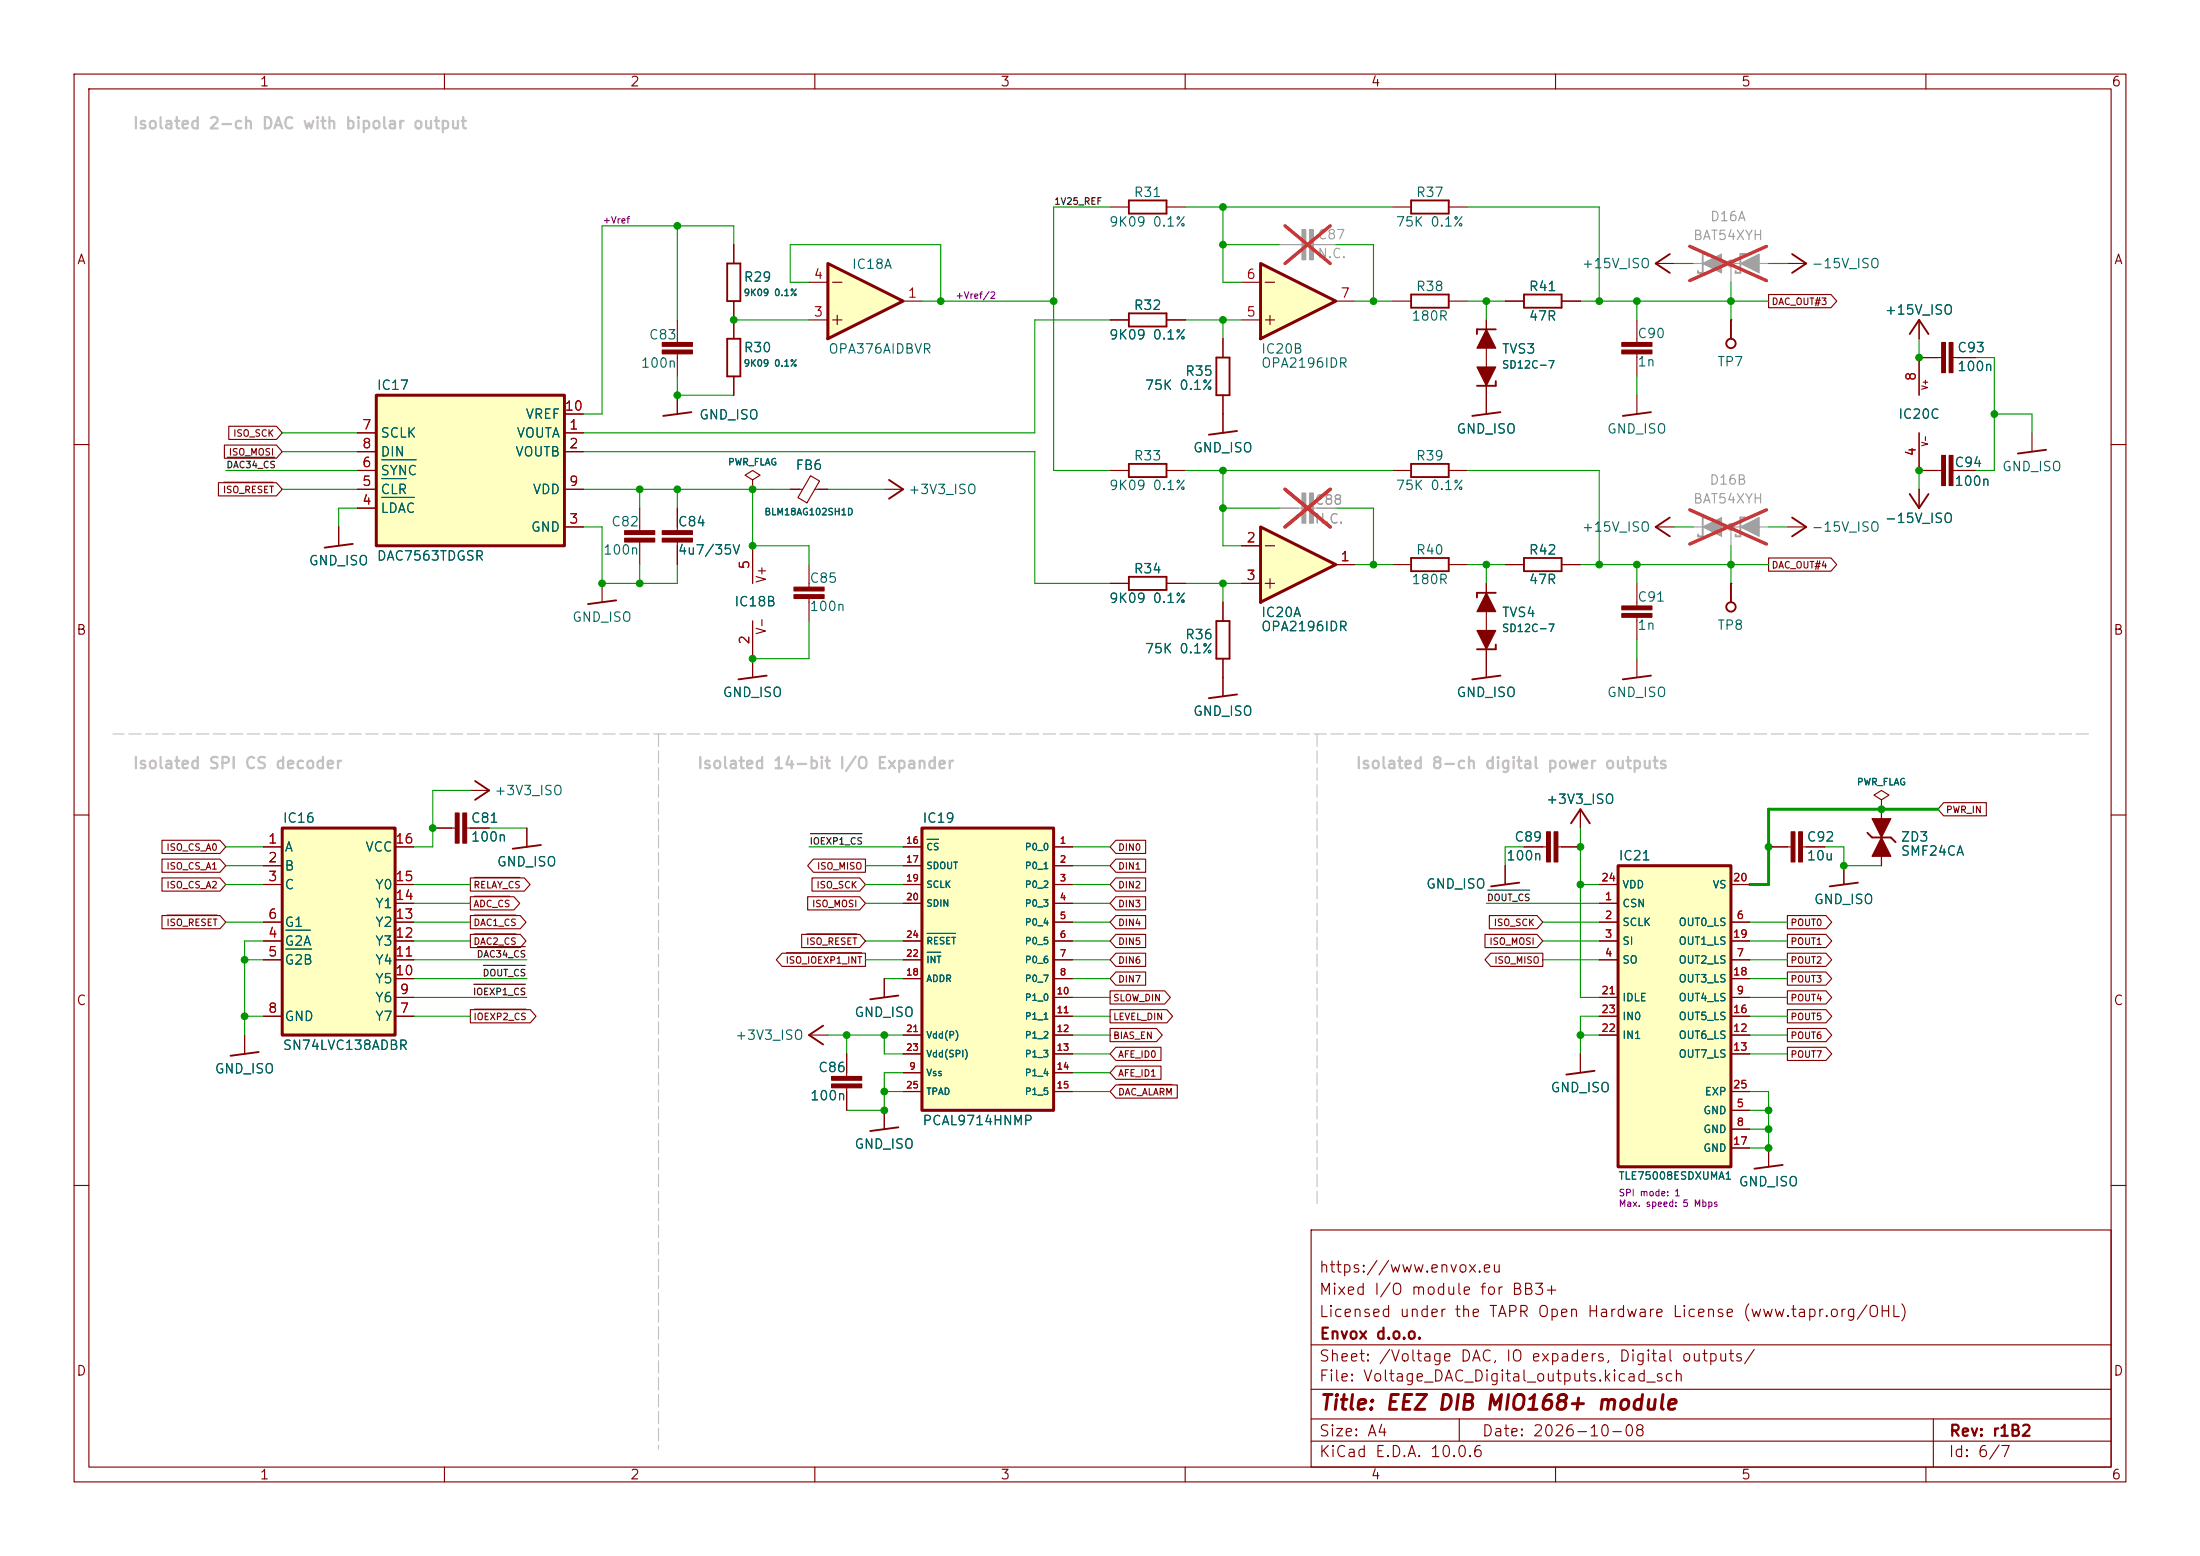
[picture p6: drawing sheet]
<svg xmlns="http://www.w3.org/2000/svg" width="297mm" height="210mm" viewBox="0 0 297 210" stroke-linecap="round" stroke-linejoin="round" font-family="sans-serif">
<g fill="none" stroke="#840000" stroke-width=".15">
<path d="M10 10h277v190h-277zM12 12h273v186h-273zM60 10v2M110 10v2M160 10v2M210 10v2M260 10v2M99.1 33v2.6M91.4 43.2v3M91.4 47.8v3M91.4 53.3v2.6M99.1 40.6v5.1"/>
<path d="M99.1 50.8v2.5M10 60h2M45.7 71.1v2.6M86.4 68.6v3M86.4 73.2v3M91.4 68.6v3M91.4 73.2v3M101.6 64.8l1-.7-1-.6-1 .6 1 .7v1.2M101.6 66h.1M101.6 73.7v5M106.7 66h1.6M109.2 76.2v3"/>
<path d="M109.4 64.2l1.2 .7-1.7 3-1.2-.7zM110 66h1.8M119.4 66h2.5M149.9 78.7h2.5M157.5 78.7h2.5M285 60h2M101.6 83.8v7.6M109.2 80.8v3M10 110h2M71.1 111.8v2.5M203.2 116.8v2.6M285 110h2"/>
<path d="M109.2 139.7h2.6M119.4 132.1v2.5M114.3 142.2v3.1M114.3 146.8v3.1M119.4 149.9v2.5M10 160h2M177 166h108v32h-108zM285 160h2M60 198v2M110 198v2M160 198v2M177 194.5h108"/>
<path d="M177 191.5h108M177 187.5h108M177 181.5h108M197 191.5v3M210 198v2M260 198v2M261 191.5v6.5"/>
</g>
<path d="M98.2 35.6h1.7v5h-1.7zM93.3 55.6l-3.8 .5M98.2 45.7h1.7v5.1h-1.7zM47.6 73.4l-3.8 .5M120 64.8l1.9 1.2-1.9 1.3M152.4 77.9h5.1v1.7h-5.1zM103.5 91.2l-3.8 .5M73 114l-3.8 .6M205.1 119.1l-3.8 .5M111.1 138.4l-1.9 1.3 1.9 1.3M121.3 134.4l-3.8 .5M121.3 152.1l-3.8 .6" fill="none" stroke="#840000" stroke-width=".25"/>
<g fill="#840000" stroke="#840000" stroke-width=".15">
<path d="M107.2 79.2h4.1v.6h-4.1z"/>
<path d="M107.2 80.3h4.1v.5h-4.1z"/>
<path d="M84.3 71.6h4.1v.5h-4.1z"/>
<path d="M84.3 72.6h4.1v.6h-4.1z"/>
<path d="M89.4 72.6h4.1v.6h-4.1z"/>
<path d="M89.4 71.6h4.1v.5h-4.1z"/>
<path d="M89.4 47.2h4.1v.6h-4.1z"/>
<path d="M89.4 46.2h4.1v.5h-4.1z"/>
<path d="M112.3 145.3h4v.5h-4z"/>
<path d="M112.3 146.3h4v.5h-4z"/>
</g>
<path d="M50.8 53.3h25.4v20.4h-25.4z" fill="#ffffc2"/>
<path d="M50.8 53.3h25.4v20.4h-25.4z" fill="none" stroke="#840000" stroke-width=".41"/>
<path d="M48.3 58.4h2.5M76.2 58.4h2.5M76.2 55.9h2.5M48.3 61h2.5M48.3 68.6h2.5M48.3 66h2.5M48.3 63.5h2.5M76.2 61h2.5M76.2 71.1h2.5M76.2 66h2.5M81.3 78.7v2.6M33 139.7v2.5" fill="none" stroke="#840000" stroke-width=".15"/>
<path d="M51.5 67.1h4.4M51.5 64.6h3.3M51.5 62.1h4.7" fill="none" stroke="#006464" stroke-width=".15"/>
<path d="M83.2 81l-3.8 .5M34.9 142l-3.8 .5" fill="none" stroke="#840000" stroke-width=".25"/>
<path d="M38.1 111.8h15.2v27.9h-15.2z" fill="#ffffc2"/>
<path d="M38.1 111.8h15.2v27.9h-15.2z" fill="none" stroke="#840000" stroke-width=".41"/>
<g fill="none" stroke="#840000" stroke-width=".15">
<path d="M35.6 114.3h2.5M35.6 116.8h2.5M35.6 119.4h2.5M53.3 114.3h2.6M53.3 119.4h2.6M58.4 111.8h3.1M63 111.8h3M63.5 106.7h2.5M35.6 127h2.5M35.6 129.5h2.5M35.6 124.5h2.5M35.6 137.2h2.5"/>
<path d="M53.3 127h2.6M53.3 129.5h2.6M53.3 124.5h2.6M53.3 137.2h2.6M53.3 134.6h2.6M53.3 132.1h2.6M53.3 121.9h2.6"/>
</g>
<path d="M38.6 125.6h3.3M38.6 128.1h3.5" fill="none" stroke="#006464" stroke-width=".15"/>
<g fill="#840000" stroke="#840000" stroke-width=".15">
<path d="M61.5 109.7h.5v4.1h-.5z"/>
<path d="M62.5 109.7h.5v4.1h-.5z"/>
</g>
<path d="M64.1 105.4l1.9 1.3-1.9 1.3" fill="none" stroke="#840000" stroke-width=".25"/>
<path d="M124.5 111.8h17.7v38.1h-17.7z" fill="#ffffc2"/>
<path d="M124.5 111.8h17.7v38.1h-17.7z" fill="none" stroke="#840000" stroke-width=".41"/>
<g fill="none" stroke="#840000" stroke-width=".15">
<path d="M149.9 27.9h2.5M157.5 27.9h2.5M223.5 35.6h2.6M149.9 43.2h2.5M157.5 43.2h2.5M165.1 45.7v2.6M165.1 53.3v5.1M200.7 43.2v12.7M203.2 40.6h2.5M210.8 40.6h2.6M221 43.2v3M221 47.8v3"/>
<path d="M221 53.3v2.6M233.7 43.2h.1M149.9 63.5h2.5M157.5 63.5h2.5M200.7 78.7v12.7M203.2 76.2h2.5M210.8 76.2h2.6M223.5 71.1h2.6M165.1 81.3v2.5M165.1 88.9v5.1M121.9 114.3h2.6M121.9 116.8h2.6"/>
<path d="M121.9 119.4h2.6M142.2 114.3h2.6M142.2 116.8h2.6M142.2 119.4h2.6M238.8 114.3h3M243.3 114.3h3.1M248.9 116.8v2.6M254 108l1-.7-1-.6-1 .6 1 .7v1.2M254 109.2h.1M254 109.2v1.3M254 115.6v1.2M121.9 121.9h2.6"/>
<path d="M121.9 127h2.6M121.9 129.5h2.6M121.9 132.1h2.6M121.9 139.7h2.6M142.2 121.9h2.6M142.2 124.5h2.6M142.2 127h2.6M142.2 129.5h2.6M142.2 132.1h2.6M142.2 134.6h2.6M142.2 137.2h2.6M142.2 139.7h2.6"/>
<path d="M121.9 144.8h2.6M121.9 142.2h2.6M121.9 147.3h2.6M142.2 144.8h2.6M142.2 142.2h2.6M142.2 147.3h2.6"/>
</g>
<path d="M125.2 113.3h1.5M125.2 128.5h1.8M125.2 126h3.8" fill="none" stroke="#006464" stroke-width=".15"/>
<g fill="none" stroke="#840000" stroke-width=".25">
<path d="M152.4 27.1h5.1v1.7h-5.1zM205.7 39.8h5.1v1.7h-5.1zM225.4 34.3l-1.9 1.3 1.9 1.2M152.4 42.3h5.1v1.8h-5.1zM164.2 48.3h1.8v5h-1.8zM167 58.2l-3.8 .5M201.9 51.4v.7h-2.5M201.9 44.5h-2.5v.6M202.6 55.6l-3.8 .5M222.9 55.6l-3.8 .5M233.7 43.2v2.5M152.4 62.6h5.1v1.8h-5.1z"/>
<path d="M205.7 75.3h5.1v1.8h-5.1zM225.4 69.9l-1.9 1.2 1.9 1.3M164.2 83.8h1.8v5.1h-1.8zM167 93.7l-3.8 .5M201.9 87v.6h-2.5M201.9 80h-2.5v.6M202.6 91.2l-3.8 .5M250.8 119.1l-3.8 .5M252.1 112.4l.6 .6h2.6l.6 .7"/>
<circle cx="233.7" cy="46.4" r=".63"/>
</g>
<g fill="#840000" stroke="#840000" stroke-width=".15">
<path d="M199.4 85.1h2.5l-1.2 2.5z"/>
<path d="M200.7 80l1.2 2.6h-2.5z"/>
<path d="M199.4 49.5h2.5l-1.2 2.6z"/>
<path d="M200.7 44.5l1.2 2.5h-2.5z"/>
<path d="M218.9 46.2h4.1v.5h-4.1z"/>
<path d="M218.9 47.2h4.1v.6h-4.1z"/>
<path d="M252.7 110.5h2.6l-1.3 2.5z"/>
<path d="M254 113l1.3 2.6h-2.6z"/>
<path d="M242.8 112.3h.5v4h-.5z"/>
<path d="M241.8 112.3h.5v4h-.5z"/>
</g>
<path d="M228.6 35.6h10.2M233.7 35.6v2.5M228.6 71.1h10.2M233.7 71.1v2.6" fill="none" stroke="#a1a1a1" stroke-width=".15"/>
<path d="M230.5 34.5v-.2h-.6v2.5h-.7v-.2M235.6 34.5v-.2h-.7v2.5h-.6v-.2M230.5 70.1v-.2h-.6v2.5h-.7v-.3M235.6 70.1v-.2h-.7v2.5h-.6v-.3" fill="none" stroke="#a1a1a1" stroke-width=".25"/>
<g fill="#a1a1a1" stroke="#a1a1a1" stroke-width=".41">
<circle cx="233.7" cy="35.6" r=".33"/>
<circle cx="233.7" cy="71.1" r=".33"/>
</g>
<g fill="#a1a1a1" stroke="#a1a1a1" stroke-width=".15">
<path d="M234.9 35.6l2.6-1.3v2.5z"/>
<path d="M229.9 35.6l2.5-1.3v2.5z"/>
<path d="M234.9 71.1l2.6-1.2v2.5z"/>
<path d="M229.9 71.1l2.5-1.2v2.5z"/>
</g>
<path d="M228.1 33.2l10.4 4.7M238.5 33.2l-10.4 4.7M228.1 68.8l10.4 4.6M238.5 68.8l-10.4 4.6" fill="none" stroke="#e12e31" stroke-width=".46"/>
<path d="M111.8 35.6l10.1 5-10.1 5.1z" fill="#ffffc2"/>
<g fill="none" stroke="#840000" stroke-width=".15">
<path d="M109.2 38.1h2.6M112.4 38.1h1.3M241.3 35.6h2.5M109.2 43.2h2.6M112.4 43.2h1.3M113 42.5v1.3M121.9 40.6h2.6M259.1 58.4v5.1h3M259.1 43.2v2.5M262.1 48.3h-3v5M263.7 48.3h3M221 78.7v3.1"/>
<path d="M233.7 78.7h.1M241.3 71.1h2.5M259.1 66v2.6M263.7 63.5h3M221 83.3v3.1M221 88.9v2.5M205.7 114.3h3.1M210.3 114.3h3.1M213.4 109.2v2.6"/>
</g>
<path d="M111.8 35.6l10.1 5-10.1 5.1z" fill="none" stroke="#840000" stroke-width=".41"/>
<g fill="#840000" stroke="#840000" stroke-width=".15">
<path d="M218.9 81.8h4.1v.5h-4.1z"/>
<path d="M218.9 82.8h4.1v.5h-4.1z"/>
<path d="M208.8 112.3h.5v4h-.5z"/>
<path d="M209.8 112.3h.5v4h-.5z"/>
<path d="M262.1 61.5h.5v4h-.5z"/>
<path d="M263.1 61.5h.6v4h-.6z"/>
<path d="M262.1 46.2h.5v4.1h-.5z"/>
<path d="M263.1 46.2h.6v4.1h-.6z"/>
</g>
<g fill="none" stroke="#840000" stroke-width=".25">
<path d="M241.9 34.3l1.9 1.3-1.9 1.2M257.8 45.1l1.3-1.9 1.2 1.9M233.7 78.7v2.6M241.9 69.9l1.9 1.2-1.9 1.3M257.8 66.7l1.3 1.9 1.2-1.9M222.9 91.2l-3.8 .5M212.1 111.1l1.3-1.9 1.2 1.9"/>
<circle cx="233.7" cy="81.9" r=".63"/>
</g>
<path d="M218.4 116.8h15.3v40.7h-15.3z" fill="#ffffc2"/>
<path d="M218.4 116.8h15.3v40.7h-15.3z" fill="none" stroke="#840000" stroke-width=".41"/>
<g fill="none" stroke="#840000" stroke-width=".15">
<path d="M188 27.9h2.5M195.6 27.9h2.5M215.9 119.4h2.5M233.7 119.4h2.5M215.9 121.9h2.5M215.9 124.5h2.5M215.9 127h2.5M215.9 129.5h2.5M215.9 134.6h2.5M215.9 139.7h2.5M215.9 137.2h2.5M233.7 124.5h2.5"/>
<path d="M233.7 127h2.5M233.7 129.5h2.5M233.7 134.6h2.5M233.7 139.7h2.5M233.7 137.2h2.5M233.7 132.1h2.5M213.4 142.2v2.6M233.7 149.9h2.5M233.7 152.4h2.5M233.7 142.2h2.5M233.7 154.9h2.5M233.7 147.3h2.5"/>
<path d="M238.8 154.9v2.6"/>
</g>
<path d="M190.5 27.1h5.1v1.7h-5.1zM215.3 144.5l-3.8 .5M240.7 157.2l-3.8 .5" fill="none" stroke="#840000" stroke-width=".25"/>
<path d="M170.2 35.6l10.1 5-10.1 5.1z" fill="#ffffc2"/>
<path d="M167.6 38.1h2.6M170.8 38.1h1.3M167.6 43.2h2.6M170.8 43.2h1.3M171.4 42.5v1.3M180.3 40.6h2.6M188 40.6h2.5M195.6 40.6h2.5M188 76.2h2.5M188 63.5h2.5M195.6 76.2h2.5M195.6 63.5h2.5" fill="none" stroke="#840000" stroke-width=".15"/>
<path d="M170.2 35.6l10.1 5-10.1 5.1z" fill="none" stroke="#840000" stroke-width=".41"/>
<g fill="#a1a1a1" stroke="#a1a1a1" stroke-width=".15">
<path d="M175.8 31h.5v4.1h-.5z"/>
<path d="M176.8 31h.5v4.1h-.5z"/>
</g>
<path d="M172.7 33h3.1M177.3 33h3" fill="none" stroke="#a1a1a1" stroke-width=".15"/>
<path d="M173.5 30.5l6.1 5.1M179.6 30.5l-6.1 5.1" fill="none" stroke="#e12e31" stroke-width=".46"/>
<path d="M190.5 39.8h5.1v1.7h-5.1zM190.5 75.3h5.1v1.8h-5.1zM190.5 62.6h5.1v1.8h-5.1z" fill="none" stroke="#840000" stroke-width=".25"/>
<path d="M170.2 71.1l10.1 5.1-10.1 5.1z" fill="#ffffc2"/>
<g fill="none" stroke="#840000" stroke-width=".15">
<path d="M99.1 33v2.6M238.8 39.8h8.4l.8 .8-.8 .9h-8.4zM30.9 57.5h6.4l.8 .9-.8 .9h-6.4zM48.3 58.4h2.5M76.2 58.4h2.5M76.2 55.9h2.5M91.4 53.3v2.6M99.1 40.6v5.1M99.1 50.8v2.5M149.9 43.2h2.5M157.5 43.2h2.5M165.1 45.7v2.6"/>
<path d="M165.1 53.3v5.1M200.7 43.2v2.5M200.7 50.8v5.1M203.2 40.6h2.5M210.8 40.6h2.6M259.1 58.4v5.1h2.5M259.1 43.2v2.5M261.6 48.3h-2.5v5M264.2 48.3h2.5M274.3 58.4v2.6M29.5 65.2h7.8l.8 .8-.8 .9h-7.8zM30.2 65.1h6.7"/>
<path d="M30.3 60.1h7l.8 .9-.8 .8h-7zM45.7 71.1v2.6M48.3 61h2.5M48.3 68.6h2.5M48.3 66h2.5M48.3 63.5h2.5M76.2 61h2.5M76.2 71.1h2.5M76.2 66h2.5M91.4 68.6v2.5M91.4 73.7v2.5M101.6 66h.1"/>
<path d="M101.6 73.7v5M106.7 66h1.2M110.5 66h1.3M149.9 78.7h2.5M157.5 78.7h2.5M167.6 78.7h2.6M167.6 73.7h2.6M170.8 78.7h1.3M170.8 73.7h1.3M171.4 78.1v1.3M180.3 76.2h2.6M200.7 78.7v2.6"/>
<path d="M203.2 76.2h2.5M210.8 76.2h2.6M238.8 75.3h8.4l.8 .9-.8 .9h-8.4zM259.1 66v2.6M264.2 63.5h2.5M101.6 83.8v7.6M165.1 81.3v2.5M165.1 88.9v5.1M200.7 86.4v5M21.9 113.4h7.8l.8 .9-.8 .9h-7.8zM21.9 118.5h7.8l.8 .9-.8 .9h-7.8zM21.9 116h7.8l.8 .8-.8 .9h-7.8z"/>
<path d="M35.6 114.3h2.5M35.6 116.8h2.5M35.6 119.4h2.5M53.3 114.3h2.6M53.3 119.4h2.6M58.4 111.8h2.6M63.5 118.5h7.3l.8 .9-.8 .9h-7.3zM63.5 111.8h2.5M64 118.4h6.2M71.1 111.8v2.5M109.6 118.5h6.5l.7 .9-.7 .9h-6.5zM109.8 116h7v1.7h-7l-.8-.9z"/>
<path d="M121.9 114.3h2.6M121.9 116.8h2.6M121.9 119.4h2.6M142.2 114.3h2.6M142.2 116.8h2.6M142.2 119.4h2.6M150.6 118.5h4.1v1.8h-4.1l-.7-.9zM150.6 113.4h4.1v1.8h-4.1l-.7-.9zM150.6 116h4.1v1.7h-4.1l-.7-.9zM203.2 116.8v2.6M205.7 114.3h2.6M210.8 114.3h2.6"/>
<path d="M213.4 109.2v2.6M215.9 119.4h2.5M233.7 119.4h2.5M238.8 114.3h2.5M243.8 114.3h2.6M248.9 116.8v2.6M254 109.2h.1M254 109.2v1.3M254 115.6v1.2M262.4 108.3h5.8v1.8h-5.8l-.8-.9zM21.9 123.6h7.8l.8 .9-.8 .8h-7.8zM22.6 123.5h6.7"/>
<path d="M33 139.7v2.5M35.6 127h2.5M35.6 129.5h2.5M35.6 124.5h2.5M35.6 137.2h2.5M53.3 127h2.6M53.3 129.5h2.6M53.3 124.5h2.6M53.3 137.2h2.6M53.3 134.6h2.6M53.3 132.1h2.6M53.3 121.9h2.6"/>
<path d="M63.5 121h5.9l.8 .9-.8 .9h-5.9zM63.5 136.3h8.1l.8 .9-.8 .8h-8.1zM63.5 126.1h6.7l.8 .9-.8 .9h-6.7zM63.5 123.6h6.7l.8 .9-.8 .8h-6.7zM64 126h5.6M64 123.5h5.6M64 121h4.8M64 136.2h7M105.6 128.7h11.2v1.7h-11.2l-.8-.9zM106.2 128.6h10.1M108.2 126.1h7.9l.7 .9-.7 .9h-7.9zM108.9 126h6.8"/>
<path d="M109 121h7.1l.7 .9-.7 .9h-7.1zM119.4 132.1v2.5M121.9 127h2.6M121.9 129.5h2.6M121.9 132.1h2.6M121.9 121.9h2.6M121.9 139.7h2.6M142.2 127h2.6M142.2 129.5h2.6M142.2 124.5h2.6M142.2 137.2h2.6M142.2 134.6h2.6"/>
<path d="M142.2 132.1h2.6M142.2 121.9h2.6M142.2 139.7h2.6M149.9 133.7h7.3l.8 .9-.8 .9h-7.3zM149.9 136.3h7.6l.8 .9-.8 .8h-7.6zM149.9 138.8h6.2l.8 .9-.8 .9h-6.2zM150.6 126.1h4.1v1.8h-4.1l-.7-.9zM150.6 131.2h4.1v1.8h-4.1l-.7-.9zM150.6 121h4.1v1.8h-4.1l-.7-.9zM150.6 128.7h4.1v1.7h-4.1l-.7-.9zM150.6 123.6h4.1v1.7h-4.1l-.7-.8zM200.5 126.1h7l.8 .9-.8 .9h-7z"/>
<path d="M201.1 123.6h6.4l.8 .9-.8 .8h-6.4zM201.3 128.7h7v1.7h-7l-.8-.9zM215.9 127h2.5M215.9 129.5h2.5M215.9 124.5h2.5M215.9 137.2h2.5M215.9 134.6h2.5M215.9 121.9h2.5M215.9 139.7h2.5M233.7 127h2.5M233.7 129.5h2.5M233.7 124.5h2.5"/>
<path d="M233.7 137.2h2.5M233.7 134.6h2.5M233.7 132.1h2.5M233.7 139.7h2.5M241.3 138.8h5.2l.8 .9-.8 .9h-5.2zM241.3 128.7h5.2l.8 .8-.8 .9h-5.2zM241.3 131.2h5.2l.8 .9-.8 .9h-5.2zM241.3 126.1h5.2l.8 .9-.8 .9h-5.2zM241.3 136.3h5.2l.8 .9-.8 .8h-5.2zM241.3 123.6h5.2l.8 .9-.8 .8h-5.2zM241.3 133.7h5.2l.8 .9-.8 .9h-5.2zM114.3 142.2v2.6"/>
<path d="M114.3 147.3v2.6M119.4 149.9v2.5M121.9 144.8h2.6M121.9 142.2h2.6M121.9 147.3h2.6M142.2 144.8h2.6M142.2 142.2h2.6M142.2 147.3h2.6M150.6 143.9h6.1v1.8h-6.1l-.7-.9zM150.6 141.4h6.1v1.7h-6.1l-.7-.9zM150.6 146.4h8.3v1.8h-8.3l-.7-.9zM151 146.4h7.2"/>
<path d="M213.4 142.2v2.6M233.7 142.2h2.5M233.7 147.3h2.5M233.7 149.9h2.5M233.7 152.4h2.5M233.7 154.9h2.5M238.8 154.9v2.6M241.3 141.4h5.2l.8 .8-.8 .9h-5.2z"/>
</g>
<path d="M170.2 71.1l10.1 5.1-10.1 5.1z" fill="none" stroke="#840000" stroke-width=".41"/>
<g fill="#a1a1a1" stroke="#a1a1a1" stroke-width=".15">
<path d="M175.8 66.5h.5v4.1h-.5z"/>
<path d="M176.8 66.5h.5v4.1h-.5z"/>
</g>
<path d="M172.7 68.6h3.1M177.3 68.6h3" fill="none" stroke="#a1a1a1" stroke-width=".15"/>
<path d="M173.5 66l6.1 5.1M179.6 66l-6.1 5.1" fill="none" stroke="#e12e31" stroke-width=".46"/>
<path d="M276.2 60.7l-3.8 .5" fill="none" stroke="#840000" stroke-width=".25"/>
<path d="M30.7 61.7h6.4M109.4 112.5h7M64 132.8h6.9M64.5 127.8h6.4M65.3 130.3h5.6M200.8 120.1h5.7" fill="none" stroke="#0f0f0f" stroke-width=".15"/>
<path d="M88.9 99.1v96.5M177.8 99.1v63.5M281.9 99.1h-266.7" fill="none" stroke="#c2c2c2" stroke-width=".15" stroke-dasharray="1.7 .6"/>
<g fill="none" stroke="#009600" stroke-width=".15">
<path d="M91.4 30.5v12.7M99.1 33v-2.5h-17.8v25.4h-2.6M109.2 38.1h-2.5v-5.1h20.3v7.6M149.9 27.9h-7.7v35.6h7.7M160 27.9h28M165.1 27.9v10.2h2.5M165.1 33h7.6M180.3 33h5.1v7.6M198.1 27.9h17.8v12.7M226.1 35.6h2.5M233.7 38.1v5.1M238.8 35.6h2.5"/>
<path d="M38.1 58.4h10.2M91.4 50.8v2.5h7.7M99.1 43.2h10.1M124.5 40.6h17.7M149.9 43.2h-10.2v15.2h-61M160 43.2h7.6M165.1 43.2v2.5M182.9 40.6h5.1M198.1 40.6h5.1M200.7 40.6v2.6M213.4 40.6h25.4M221 40.6v2.6"/>
<path d="M221 50.8v2.5M259.1 45.7v2.6M266.7 48.3h2.5v15.2h-2.5M269.2 55.9h5.1v2.5M30.5 63.5h17.8M38.1 66h10.2M38.1 61h10.2M48.3 68.6h-2.6v2.5M78.7 71.1h2.6v7.6h10.1v-2.5M78.7 61h61v17.7h10.2M78.7 66h28M86.4 66v2.6"/>
<path d="M86.4 76.2v2.5M91.4 66v2.6M101.6 66v7.7h7.6v2.5M111.8 66h7.6M160 63.5h28M160 78.7h7.6M165.1 63.5v10.2h2.5M165.1 78.7v2.6M165.1 68.6h7.6M180.3 68.6h5.1v7.6M182.9 76.2h5.1M198.1 63.5h17.8v12.7"/>
<path d="M198.1 76.2h5.1M200.7 76.2v2.5M213.4 76.2h25.4M221 76.2v2.5M226.1 71.1h2.5M233.7 73.7v5M238.8 71.1h2.5M259.1 63.5v2.5M109.2 83.8v5.1h-7.6M221 86.4v2.5M30.5 114.3h5.1M30.5 116.8h5.1"/>
<path d="M30.5 119.4h5.1M55.9 119.4h7.6M63.5 106.7h-5.1v7.6h-2.5M66 111.8h5.1M109.2 114.3h12.7M116.8 116.8h5.1M116.8 119.4h5.1M144.8 114.3h5.1M144.8 116.8h5.1M144.8 119.4h5.1M205.7 114.3h-2.5v2.5M213.4 111.8v22.8h2.5"/>
<path d="M213.4 119.4h2.5M246.4 114.3h2.5v2.5h5.1M30.5 124.5h5.1M33 137.2h2.6M33 129.5h2.6M35.6 127h-2.6v12.7M55.9 124.5h7.6M55.9 127h7.6M55.9 134.6h15.2M55.9 137.2h7.6M55.9 132.1h15.2M55.9 129.5h15.2"/>
<path d="M55.9 121.9h7.6M111.8 139.7h10.1M114.3 139.7v2.5M116.8 127h5.1M116.8 129.5h5.1M116.8 121.9h5.1M119.4 139.7v2.5h2.5M119.4 132.1h2.5M144.8 139.7h5.1M144.8 124.5h5.1M144.8 127h5.1M144.8 134.6h5.1"/>
<path d="M144.8 137.2h5.1M144.8 132.1h5.1M144.8 129.5h5.1M144.8 121.9h5.1M200.7 121.9h15.2M208.3 124.5h7.6M208.3 127h7.6M208.3 129.5h7.6M213.4 139.7h2.5M215.9 137.2h-2.5v5M236.2 139.7h5.1M236.2 124.5h5.1"/>
<path d="M236.2 127h5.1M236.2 134.6h5.1M236.2 137.2h5.1M236.2 132.1h5.1M236.2 129.5h5.1M119.4 147.3h2.5M121.9 144.8h-2.5v5.1h-5.1M144.8 147.3h5.1M144.8 144.8h5.1M144.8 142.2h5.1M236.2 149.9h2.6M236.2 147.3h2.6v7.6h-2.6"/>
<path d="M236.2 152.4h2.6M236.2 142.2h5.1"/>
</g>
<path d="M261.6 109.2h-22.8v10.2h-2.6" fill="none" stroke="#009600" stroke-width=".41"/>
<path d="M51.5 67.1h4.4M51.5 64.6h3.3M51.5 62.1h4.7M125.2 113.3h1.5M38.6 125.6h3.3M38.6 128.1h3.5M125.2 128.5h1.8M125.2 126h3.8" fill="none" stroke="#006464" stroke-width=".15"/>
<g fill="#009600" stroke="#009600" stroke-width=".14">
<circle cx="58.4" cy="111.8" r=".46"/>
<circle cx="33" cy="137.2" r=".46"/>
<circle cx="33" cy="129.5" r=".46"/>
<circle cx="165.1" cy="78.7" r=".46"/>
<circle cx="185.4" cy="76.2" r=".46"/>
<circle cx="165.1" cy="68.6" r=".46"/>
<circle cx="165.1" cy="63.5" r=".46"/>
<circle cx="185.4" cy="40.6" r=".46"/>
<circle cx="91.4" cy="66" r=".46"/>
<circle cx="86.4" cy="66" r=".46"/>
<circle cx="91.4" cy="53.3" r=".46"/>
<circle cx="91.4" cy="30.5" r=".46"/>
<circle cx="81.3" cy="78.7" r=".46"/>
<circle cx="165.1" cy="27.9" r=".46"/>
<circle cx="165.1" cy="33" r=".46"/>
<circle cx="142.2" cy="40.6" r=".46"/>
<circle cx="165.1" cy="43.2" r=".46"/>
<circle cx="101.6" cy="66" r=".46"/>
<circle cx="101.6" cy="73.7" r=".46"/>
<circle cx="127" cy="40.6" r=".46"/>
<circle cx="101.6" cy="88.9" r=".46"/>
<circle cx="86.4" cy="78.7" r=".46"/>
<circle cx="99.1" cy="43.2" r=".46"/>
<circle cx="119.4" cy="139.7" r=".46"/>
<circle cx="119.4" cy="149.9" r=".46"/>
<circle cx="119.4" cy="147.3" r=".46"/>
<circle cx="114.3" cy="139.7" r=".46"/>
<circle cx="238.8" cy="152.4" r=".46"/>
<circle cx="238.8" cy="154.9" r=".46"/>
<circle cx="213.4" cy="139.7" r=".46"/>
<circle cx="238.8" cy="149.9" r=".46"/>
<circle cx="269.2" cy="55.9" r=".46"/>
<circle cx="259.1" cy="63.5" r=".46"/>
<circle cx="259.1" cy="48.3" r=".46"/>
<circle cx="233.7" cy="40.6" r=".46"/>
<circle cx="233.7" cy="76.2" r=".46"/>
<circle cx="213.4" cy="119.4" r=".46"/>
<circle cx="213.4" cy="114.3" r=".46"/>
<circle cx="221" cy="76.2" r=".46"/>
<circle cx="200.7" cy="76.2" r=".46"/>
<circle cx="215.9" cy="76.2" r=".46"/>
<circle cx="238.8" cy="114.3" r=".46"/>
<circle cx="221" cy="40.6" r=".46"/>
<circle cx="215.9" cy="40.6" r=".46"/>
<circle cx="200.7" cy="40.6" r=".46"/>
<circle cx="254" cy="109.2" r=".46"/>
<circle cx="248.9" cy="116.8" r=".46"/>
</g>
<text font-size="2" fill="#840000" x="178" y="190.8">Title: EEZ DIB MIO168+ module</text>
<g font-size="1.5" fill="#c2c2c2">
<text x="17.8" y="17.8">Isolated 2-ch DAC with bipolar output</text>
<text x="17.8" y="104.1">Isolated SPI CS decoder</text>
<text x="94" y="104.1">Isolated 14-bit I/O Expander</text>
<text x="182.9" y="104.1">Isolated 8-ch digital power outputs</text>
</g>
<g font-size="1.5" fill="#840000">
<text x="178" y="172.1">https://www.envox.eu</text>
<text x="178" y="178.1">Licensed under the TAPR Open Hardware License (www.tapr.org/OHL)</text>
<text x="178" y="175.1">Mixed I/O module for BB3+</text>
<text x="178" y="184.1">Sheet: /Voltage DAC, IO expaders, Digital outputs/</text>
<text x="178" y="181.1">Envox d.o.o.</text>
<text x="178" y="186.8">File: Voltage_DAC_Digital_outputs.kicad_sch</text>
<text x="178" y="197">KiCad E.D.A. 10.0.6</text>
<text x="178" y="194.2">Size: A4</text>
<text x="200" y="194.2">Date: 2026-10-08</text>
<text x="263" y="197">Id: 6/7</text>
<text x="263" y="194.2">Rev: r1B2</text>
</g>
<g font-size="1.3" fill="#840000">
<text x="35" y="12">1</text>
<text x="85" y="12">2</text>
<text x="135" y="12">3</text>
<text x="185" y="12">4</text>
<text x="235" y="12">5</text>
<text x="285" y="12">6</text>
<text x="10.3" y="36">A</text>
<text x="285.3" y="36">A</text>
<text x="103.7" y="78.7" transform="rotate(-90 103.7 78.7)">V+</text>
<text x="10.2" y="86">B</text>
<text x="103.7" y="85.7" transform="rotate(-90 103.7 85.7)">V-</text>
<text x="285.2" y="86">B</text>
<text x="10.2" y="136">C</text>
<text x="285.2" y="136">C</text>
<text x="10.2" y="186">D</text>
<text x="285.2" y="186">D</text>
<text x="35" y="200">1</text>
<text x="85" y="200">2</text>
<text x="135" y="200">3</text>
<text x="185" y="200">4</text>
<text x="235" y="200">5</text>
<text x="285" y="200">6</text>
</g>
<g font-size="1.3" fill="#006464">
<text x="153" y="26.9">R31</text>
<text x="191.1" y="26.9">R37</text>
<text x="149.6" y="30.9">9K09 0.1%</text>
<text x="188.3" y="30.9">75K 0.1%</text>
<text x="100.3" y="38.3">R29</text>
<text x="114.9" y="36.6">IC18A</text>
<text x="191.1" y="39.6">R38</text>
<text x="206.3" y="39.6">R41</text>
<text x="213.5" y="36.5">+15V_ISO</text>
<text x="244.5" y="36.5">-15V_ISO</text>
<text x="87.5" y="46.1">C83</text>
<text x="100.3" y="47.9">R30</text>
<text x="149.6" y="46.1">9K09 0.1%</text>
<text x="153" y="42.1">R32</text>
<text x="190.5" y="43.6">180R</text>
<text x="206.3" y="43.6">47R</text>
<text x="221" y="46">C90</text>
<text x="254.4" y="42.8">+15V_ISO</text>
<text x="264.1" y="47.9">C93</text>
<text x="50.8" y="52.9">IC17</text>
<text x="86.4" y="49.9">100n</text>
<text x="111.7" y="48">OPA376AIDBVR</text>
<text x="154.5" y="52.9">75K 0.1%</text>
<text x="159.9" y="51">R35</text>
<text x="170.2" y="48">IC20B</text>
<text x="170.2" y="49.9">OPA2196IDR</text>
<text x="202.7" y="48">TVS3</text>
<text x="221" y="49.8">1n</text>
<text x="231.8" y="49.8">TP7</text>
<text x="264.1" y="50.4">100n</text>
<text x="51.3" y="59.4">SCLK</text>
<text x="69.7" y="59.4">VOUTA</text>
<text x="70.9" y="56.8">VREF</text>
<text x="94.3" y="56.9">GND_ISO</text>
<text x="196.5" y="58.8">GND_ISO</text>
<text x="216.9" y="58.8">GND_ISO</text>
<text x="256.2" y="56.8">IC20C</text>
<text x="51.3" y="64.5">SYNC</text>
<text x="51.3" y="61.9">DIN</text>
<text x="69.5" y="61.9">VOUTB</text>
<text x="107.3" y="63.7">FB6</text>
<text x="153" y="62.5">R33</text>
<text x="161" y="61.4">GND_ISO</text>
<text x="191.1" y="62.5">R39</text>
<text x="263.8" y="63.4">C94</text>
<text x="263.8" y="65.9">100n</text>
<text x="270.2" y="63.9">GND_ISO</text>
<text x="51.3" y="69.5">LDAC</text>
<text x="51.3" y="67">CLR</text>
<text x="71.8" y="67">VDD</text>
<text x="82.4" y="71.4">C82</text>
<text x="91.4" y="71.4">C84</text>
<text x="122.5" y="67">+3V3_ISO</text>
<text x="149.6" y="66.5">9K09 0.1%</text>
<text x="188.3" y="66.5">75K 0.1%</text>
<text x="254.4" y="70.9">-15V_ISO</text>
<text x="41.6" y="76.6">GND_ISO</text>
<text x="50.8" y="76">DAC7563TDGSR</text>
<text x="71.6" y="72.1">GND</text>
<text x="81.3" y="75.2">100n</text>
<text x="91.4" y="75.2">4u7/35V</text>
<text x="153" y="77.7">R34</text>
<text x="191.1" y="75.2">R40</text>
<text x="206.3" y="75.2">R42</text>
<text x="213.5" y="72.1">+15V_ISO</text>
<text x="244.5" y="72.1">-15V_ISO</text>
<text x="99" y="82.2">IC18B</text>
<text x="109.2" y="79">C85</text>
<text x="109.2" y="82.8">100n</text>
<text x="149.6" y="81.7">9K09 0.1%</text>
<text x="170.2" y="83.6">IC20A</text>
<text x="190.5" y="79.2">180R</text>
<text x="202.7" y="83.6">TVS4</text>
<text x="206.3" y="79.2">47R</text>
<text x="221" y="81.5">C91</text>
<text x="77.2" y="84.2">GND_ISO</text>
<text x="154.5" y="88.5">75K 0.1%</text>
<text x="159.9" y="86.6">R36</text>
<text x="170.2" y="85.5">OPA2196IDR</text>
<text x="221" y="85.3">1n</text>
<text x="231.8" y="85.3">TP8</text>
<text x="97.5" y="94.4">GND_ISO</text>
<text x="196.5" y="94.4">GND_ISO</text>
<text x="216.9" y="94.4">GND_ISO</text>
<text x="161" y="96.9">GND_ISO</text>
<text x="66.7" y="107.6">+3V3_ISO</text>
<text x="38.1" y="111.4">IC16</text>
<text x="63.5" y="111.4">C81</text>
<text x="63.5" y="113.9">100n</text>
<text x="124.4" y="111.4">IC19</text>
<text x="204.4" y="113.9">C89</text>
<text x="208.6" y="108.8">+3V3_ISO</text>
<text x="243.8" y="113.9">C92</text>
<text x="256.5" y="113.9">ZD3</text>
<text x="38.3" y="115.3">A</text>
<text x="38.3" y="117.8">B</text>
<text x="49.2" y="115.3">VCC</text>
<text x="67" y="117.3">GND_ISO</text>
<text x="203.3" y="116.4">100n</text>
<text x="218.4" y="116.4">IC21</text>
<text x="243.8" y="116.4">10u</text>
<text x="256.5" y="115.8">SMF24CA</text>
<text x="38.3" y="120.3">C</text>
<text x="38.3" y="125.4">G1</text>
<text x="50.6" y="125.4">Y2</text>
<text x="50.6" y="122.9">Y1</text>
<text x="50.6" y="120.3">Y0</text>
<text x="192.4" y="120.3">GND_ISO</text>
<text x="244.8" y="122.3">GND_ISO</text>
<text x="38.3" y="128">G2A</text>
<text x="38.3" y="130.5">G2B</text>
<text x="50.6" y="130.5">Y4</text>
<text x="50.6" y="128">Y3</text>
<text x="50.6" y="135.6">Y6</text>
<text x="50.6" y="133">Y5</text>
<text x="115.3" y="137.6">GND_ISO</text>
<text x="38.1" y="142">SN74LVC138ADBR</text>
<text x="38.3" y="138.1">GND</text>
<text x="50.6" y="138.1">Y7</text>
<text x="99.2" y="140.7">+3V3_ISO</text>
<text x="28.9" y="145.2">GND_ISO</text>
<text x="109.3" y="148.8">100n</text>
<text x="110.4" y="145">C86</text>
<text x="209.2" y="147.7">GND_ISO</text>
<text x="115.3" y="155.4">GND_ISO</text>
<text x="124.4" y="152.2">PCAL9714HNMP</text>
<text x="234.6" y="160.4">GND_ISO</text>
</g>
<g font-size="1.3" fill="#989898">
<text x="177.8" y="32.6">C87</text>
<text x="177.8" y="35.2">N.C.</text>
<text x="228.5" y="32.7">BAT54XYH</text>
<text x="230.8" y="30.2">D16A</text>
<text x="230.7" y="65.7">D16B</text>
<text x="177.4" y="68.4">C88</text>
<text x="177.4" y="71">N.C.</text>
<text x="228.5" y="68.3">BAT54XYH</text>
</g>
<g font-size="1.3" fill="#a90000">
<text x="109.8" y="38">4</text>
<text x="122.5" y="40.5">1</text>
<text x="168.2" y="38">6</text>
<text x="180.9" y="40.5">7</text>
<text x="109.8" y="43">3</text>
<text x="168.2" y="43">5</text>
<text x="258.9" y="51.5" transform="rotate(-90 258.9 51.5)">8</text>
<text x="48.8" y="58.3">7</text>
<text x="76.1" y="55.7">10</text>
<text x="76.7" y="58.3">1</text>
<text x="48.8" y="65.9">5</text>
<text x="48.8" y="63.4">6</text>
<text x="48.8" y="60.8">8</text>
<text x="76.7" y="60.8">2</text>
<text x="76.7" y="65.9">9</text>
<text x="258.9" y="61.7" transform="rotate(-90 258.9 61.7)">4</text>
<text x="48.8" y="68.4">4</text>
<text x="76.7" y="71">3</text>
<text x="101.5" y="76.9" transform="rotate(-90 101.5 76.9)">5</text>
<text x="168.2" y="73.5">2</text>
<text x="180.9" y="76.1">1</text>
<text x="168.2" y="78.6">3</text>
<text x="101.5" y="87.1" transform="rotate(-90 101.5 87.1)">2</text>
<text x="36.1" y="114.2">1</text>
<text x="36.1" y="116.7">2</text>
<text x="36.1" y="119.2">3</text>
<text x="53.3" y="119.2">15</text>
<text x="53.3" y="114.2">16</text>
<text x="36.1" y="124.3">6</text>
<text x="53.3" y="124.3">13</text>
<text x="53.3" y="121.8">14</text>
<text x="36.1" y="126.9">4</text>
<text x="36.1" y="129.4">5</text>
<text x="53.3" y="131.9">10</text>
<text x="53.3" y="129.4">11</text>
<text x="53.3" y="126.9">12</text>
<text x="36.1" y="137">8</text>
<text x="53.9" y="137">7</text>
<text x="53.9" y="134.5">9</text>
</g>
<g font-size="1" fill="#006464">
<text x="202.7" y="50">SD12C-7</text>
<text x="202.7" y="85.6">SD12C-7</text>
<text x="218.9" y="122.7">CSN</text>
<text x="218.9" y="125.2">SCLK</text>
<text x="218.9" y="120.1">VDD</text>
<text x="226.5" y="125.2">OUT0_LS</text>
<text x="231.1" y="120.1">VS</text>
<text x="218.9" y="127.8">SI</text>
<text x="218.9" y="130.3">SO</text>
<text x="226.5" y="130.3">OUT2_LS</text>
<text x="226.5" y="127.8">OUT1_LS</text>
<text x="218.9" y="135.4">IDLE</text>
<text x="218.9" y="137.9">IN0</text>
<text x="226.5" y="135.4">OUT4_LS</text>
<text x="226.5" y="137.9">OUT5_LS</text>
<text x="226.5" y="132.8">OUT3_LS</text>
<text x="218.9" y="140.5">IN1</text>
<text x="226.5" y="140.5">OUT6_LS</text>
<text x="226.5" y="143">OUT7_LS</text>
<text x="230.1" y="148.1">EXP</text>
<text x="229.9" y="150.6">GND</text>
<text x="229.9" y="153.2">GND</text>
<text x="229.9" y="155.7">GND</text>
<text x="218.4" y="159.5">TLE75008ESDXUMA1</text>
</g>
<g font-size="1" fill="#a90000">
<text x="216.1" y="119.2">24</text>
<text x="233.9" y="119.2">20</text>
<text x="216.6" y="121.7">1</text>
<text x="216.6" y="124.3">2</text>
<text x="234.4" y="124.3">6</text>
<text x="216.6" y="126.8">3</text>
<text x="216.6" y="129.4">4</text>
<text x="233.9" y="131.9">18</text>
<text x="233.9" y="126.8">19</text>
<text x="234.4" y="129.4">7</text>
<text x="216.1" y="134.4">21</text>
<text x="216.1" y="137">23</text>
<text x="233.9" y="137">16</text>
<text x="234.4" y="134.4">9</text>
<text x="216.1" y="139.5">22</text>
<text x="233.9" y="139.5">12</text>
<text x="233.9" y="142.1">13</text>
<text x="233.9" y="147.1">25</text>
<text x="234.4" y="149.7">5</text>
<text x="233.9" y="154.8">17</text>
<text x="234.4" y="152.2">8</text>
</g>
<g font-size=".9" fill="#0f0f0f">
<text x="142.3" y="27.8">1V25_REF</text>
<text x="30.5" y="63.4">DAC34_CS</text>
<text x="109.2" y="114.2">IOEXP1_CS</text>
<text x="200.7" y="121.8">DOUT_CS</text>
<text x="64.3" y="129.4">DAC34_CS</text>
<text x="65.1" y="132">DOUT_CS</text>
<text x="63.8" y="134.5">IOEXP1_CS</text>
</g>
<g font-size=".9" fill="#840084">
<text x="81.3" y="30.4">+Vref</text>
<text x="128.9" y="40.5">+Vref/2</text>
<text x="218.5" y="161.7">SPI mode: 1</text>
<text x="218.5" y="163.1">Max. speed: 5 Mbps</text>
</g>
<g font-size=".9" fill="#006464">
<text x="100.3" y="40.2">9K09 0.1%</text>
<text x="100.3" y="49.7">9K09 0.1%</text>
<text x="98.2" y="63">PWR_FLAG</text>
<text x="103.1" y="69.8">BLM18AG102SH1D</text>
<text x="250.6" y="106.2">PWR_FLAG</text>
<text x="125" y="115">CS</text>
<text x="125" y="117.5">SDOUT</text>
<text x="138.3" y="115">P0_0</text>
<text x="138.3" y="117.5">P0_1</text>
<text x="125" y="120.1">SCLK</text>
<text x="125" y="122.6">SDIN</text>
<text x="138.3" y="120.1">P0_2</text>
<text x="138.3" y="122.6">P0_3</text>
<text x="138.3" y="125.1">P0_4</text>
<text x="125" y="130.2">INT</text>
<text x="125" y="127.7">RESET</text>
<text x="138.3" y="127.7">P0_5</text>
<text x="138.3" y="130.2">P0_6</text>
<text x="125" y="132.8">ADDR</text>
<text x="138.3" y="132.8">P0_7</text>
<text x="138.3" y="135.3">P1_0</text>
<text x="138.3" y="137.8">P1_1</text>
<text x="125" y="140.4">Vdd(P)</text>
<text x="125" y="142.9">Vdd(SPI)</text>
<text x="138.3" y="140.4">P1_2</text>
<text x="138.3" y="142.9">P1_3</text>
<text x="125" y="145.5">Vss</text>
<text x="125" y="148">TPAD</text>
<text x="138.3" y="145.5">P1_4</text>
<text x="138.3" y="148">P1_5</text>
</g>
<g font-size=".9" fill="#840000">
<text x="239.1" y="41.4">DAC_OUT#3</text>
<text x="31.4" y="59.2">ISO_SCK</text>
<text x="30.8" y="61.7">ISO_MOSI</text>
<text x="30" y="66.8">ISO_RESET</text>
<text x="239.1" y="76.9">DAC_OUT#4</text>
<text x="262.6" y="110">PWR_IN</text>
<text x="22.4" y="115">ISO_CS_A0</text>
<text x="22.4" y="117.6">ISO_CS_A1</text>
<text x="110.2" y="117.6">ISO_MISO</text>
<text x="150.9" y="115">DIN0</text>
<text x="150.9" y="117.6">DIN1</text>
<text x="22.4" y="120.1">ISO_CS_A2</text>
<text x="22.4" y="125.2">ISO_RESET</text>
<text x="63.8" y="120.1">RELAY_CS</text>
<text x="63.8" y="122.7">ADC_CS</text>
<text x="63.8" y="125.2">DAC1_CS</text>
<text x="109.6" y="122.7">ISO_MOSI</text>
<text x="110.1" y="120.1">ISO_SCK</text>
<text x="150.9" y="120.1">DIN2</text>
<text x="150.9" y="122.7">DIN3</text>
<text x="150.9" y="125.2">DIN4</text>
<text x="201.6" y="125.2">ISO_SCK</text>
<text x="241.6" y="125.2">POUT0</text>
<text x="63.8" y="127.7">DAC2_CS</text>
<text x="106" y="130.3">ISO_IOEXP1_INT</text>
<text x="108.8" y="127.7">ISO_RESET</text>
<text x="150.9" y="127.7">DIN5</text>
<text x="150.9" y="130.3">DIN6</text>
<text x="201" y="127.7">ISO_MOSI</text>
<text x="201.7" y="130.3">ISO_MISO</text>
<text x="241.6" y="130.3">POUT2</text>
<text x="241.6" y="127.7">POUT1</text>
<text x="63.8" y="137.9">IOEXP2_CS</text>
<text x="150.2" y="135.4">SLOW_DIN</text>
<text x="150.2" y="137.9">LEVEL_DIN</text>
<text x="150.9" y="132.8">DIN7</text>
<text x="241.6" y="132.8">POUT3</text>
<text x="241.6" y="137.9">POUT5</text>
<text x="241.6" y="135.4">POUT4</text>
<text x="150.2" y="140.4">BIAS_EN</text>
<text x="150.9" y="143">AFE_ID0</text>
<text x="241.6" y="143">POUT7</text>
<text x="241.6" y="140.4">POUT6</text>
<text x="150.9" y="145.5">AFE_ID1</text>
<text x="150.9" y="148.1">DAC_ALARM</text>
</g>
<g font-size=".9" fill="#a90000">
<text x="122.3" y="114.1">16</text>
<text x="122.3" y="116.6">17</text>
<text x="122.3" y="119.2">19</text>
<text x="143" y="114.1">1</text>
<text x="143" y="116.6">2</text>
<text x="143" y="119.2">3</text>
<text x="122.3" y="121.7">20</text>
<text x="143" y="121.7">4</text>
<text x="143" y="124.3">5</text>
<text x="122.3" y="131.9">18</text>
<text x="122.3" y="129.3">22</text>
<text x="122.3" y="126.8">24</text>
<text x="143" y="126.8">6</text>
<text x="143" y="129.3">7</text>
<text x="143" y="131.9">8</text>
<text x="142.6" y="134.4">10</text>
<text x="142.6" y="137">11</text>
<text x="122.3" y="139.5">21</text>
<text x="122.3" y="142">23</text>
<text x="142.6" y="139.5">12</text>
<text x="142.6" y="142">13</text>
<text x="122.3" y="147.1">25</text>
<text x="122.7" y="144.6">9</text>
<text x="142.6" y="144.6">14</text>
<text x="142.6" y="147.1">15</text>
</g>
<g font-size=".8" fill="#840000">
<text x="260.5" y="52.7" transform="rotate(-90 260.5 52.7)">V+</text>
<text x="260.5" y="60.3" transform="rotate(-90 260.5 60.3)">V-</text>
</g>
</svg>
